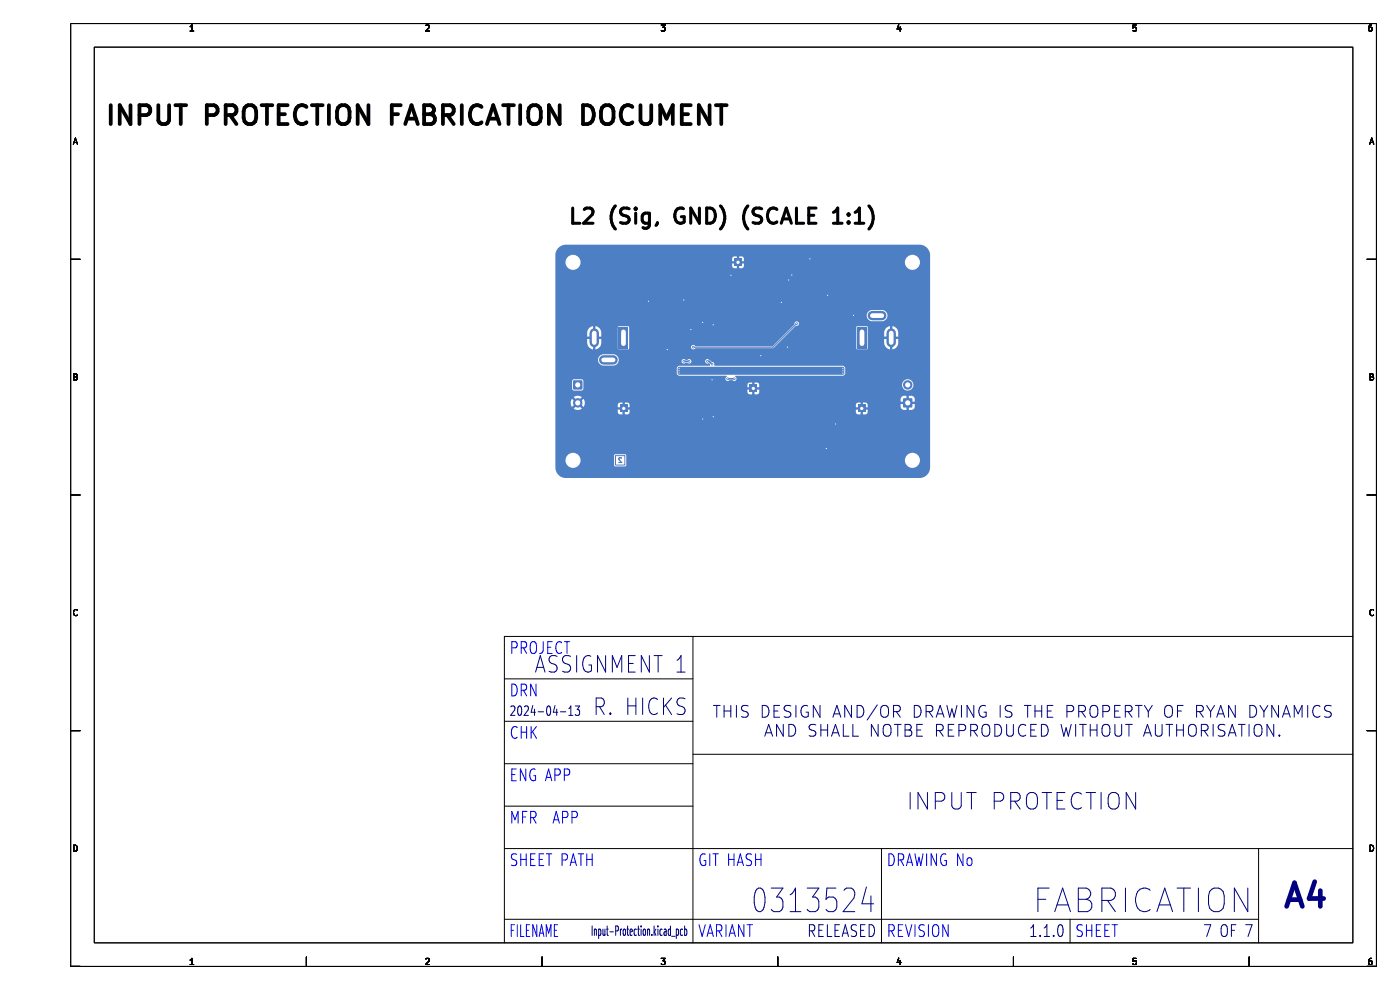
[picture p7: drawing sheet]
<svg xmlns="http://www.w3.org/2000/svg" width="297mm" height="210mm" viewBox="0 0 297 210" stroke-linecap="round" stroke-linejoin="round" font-family="sans-serif">
<path d="M131.9 97.2l-.4-.1-.2 .3 .6 .7h-.6" fill="none" stroke="#4d7fc4" stroke-width=".25"/>
<path d="M130.6 96.7h2v1.9h-2z" fill="none" stroke="#4d7fc4" stroke-width=".21"/>
<g fill="#4d7fc4">
<path d="M131.6 85.9h1.5v1.5h-1.5z" fill-rule="evenodd"/>
<path d="M131.3 69.4h2v4.5h-2z" fill-rule="evenodd"/>
</g>
<path d="M126.1 70.7v2M128.1 76.4h2" fill="none" stroke="#4d7fc4" stroke-width="2"/>
<circle cx="121.6" cy="55.7" r="2.85" fill="#4d7fc4"/>
<g fill="#4d7fc4">
<path d="M182.1 85.9h1.5v1.5h-1.5z" fill-rule="evenodd"/>
<path d="M181.9 69.4h2v4.5h-2z" fill-rule="evenodd"/>
</g>
<path d="M185.1 67h2M189.1 70.7v2" fill="none" stroke="#4d7fc4" stroke-width="2"/>
<g fill="#4d7fc4">
<path d="M121.6 80.7h1.9v1.9h-1.9z" fill-rule="evenodd"/>
<path d="M191.6 84.5h1.9v1.9h-1.9z" fill-rule="evenodd"/>
<path d="M159.1 81.7h1.5v1.4h-1.5z" fill-rule="evenodd"/>
<path d="M155.8 54.9h1.5v1.5h-1.5z" fill-rule="evenodd"/>
</g>
<g fill="#4d7fc4">
<circle cx="122.6" cy="85.5" r="1"/>
<circle cx="121.6" cy="97.7" r="2.85"/>
<circle cx="192.6" cy="81.7" r="1"/>
<circle cx="193.6" cy="55.7" r="2.85"/>
<circle cx="193.6" cy="97.7" r="2.85"/>
<circle cx="144.1" cy="78.6" r=".28"/>
<circle cx="178.8" cy="78.6" r=".28"/>
<circle cx="178.8" cy="79.1" r=".28"/>
<circle cx="144.1" cy="79.1" r=".28"/>
<circle cx="144.1" cy="78.1" r=".28"/>
<circle cx="178.8" cy="78.1" r=".28"/>
<circle cx="146.2" cy="76.6" r=".28"/>
<circle cx="154.4" cy="80.3" r=".28"/>
<circle cx="155.8" cy="80.3" r=".28"/>
<circle cx="150.1" cy="76.6" r=".28"/>
<circle cx="145.1" cy="76.6" r=".27"/>
<circle cx="151.1" cy="77.3" r=".28"/>
<circle cx="167.1" cy="73.6" r=".28"/>
<circle cx="181.1" cy="66.9" r=".27"/>
<circle cx="137.6" cy="63.9" r=".27"/>
<circle cx="161.4" cy="75.4" r=".28"/>
<circle cx="168" cy="58.3" r=".28"/>
<circle cx="175.6" cy="62.7" r=".27"/>
<circle cx="149.1" cy="88.9" r=".28"/>
<circle cx="177.3" cy="90" r=".28"/>
<circle cx="151.1" cy="80.5" r=".27"/>
<circle cx="171.8" cy="54.9" r=".27"/>
<circle cx="141.6" cy="74.2" r=".27"/>
<circle cx="167.3" cy="59.4" r=".27"/>
<circle cx="175.3" cy="95.2" r=".28"/>
<circle cx="165.8" cy="64.1" r=".28"/>
<circle cx="151.3" cy="68.9" r=".28"/>
<circle cx="151.3" cy="88.4" r=".28"/>
<circle cx="145.1" cy="63.6" r=".27"/>
<circle cx="149.1" cy="68.4" r=".28"/>
<circle cx="146.6" cy="69.9" r=".28"/>
<circle cx="155.1" cy="58.4" r=".28"/>
<circle cx="147.1" cy="73.6" r=".28"/>
<circle cx="169" cy="68.7" r=".28"/>
</g>
<path d="M145.1 76.7h1.1M150.1 76.7h.4l.6 .6M154.4 80.4h1.4" fill="none" stroke="#4d7fc4" stroke-width=".35"/>
<path d="M169 68.6l-5 5.1h-16.9" fill="none" stroke="#4d7fc4" stroke-width=".21"/>
<g fill="#4d7fc4">
<path d="M118.4 52.7l.6-.5 1.1-.3h75a2.25 2.25 0 0 1 2.2 2.3v45a2.25 2.25 0 0 1-2.2 2.2h-75a2.25 2.25 0 0 1-2.3-2.2v-2.6h12.5v2.1l.1 .2h2.2l.3-.2v-2.1l-.3-.3h-2.1l-.2 .3h-12.5v-9.2h13.3l.1 .4 .3 .1h1.7l.4-.5h48l.4 .5h1.6l.3-.1 .2-.4v-.5h-1v1h-.5v-1h-1v.5h-48v-.5h-1v1h-.5v-1h-1v.5h-13.3v-2.1h3.3l.2 1 .7-.7 .4 .4-.7 .7a1.48 1.48 0 0 0 1.7 0v-.1h8.6a.35 .35 0 0 0 .3 .4 .35 .35 0 0 0 .4-.4l49.8 .1a.35 .35 0 0 0 .5 .3 .35 .35 0 0 0 .1-.6h1l-.2-.9-.8-.1v1l-.4-.1-.2 .3h-49.8l-.1-.2h1v-.5h48v.5h1v-1l-.8 .1-.2 .4h-48l-.3-.4-.7-.1v1l-.4-.1-.2 .3h-8.6l-.7-.6 .4-.4 .7 .7 .2-.4h7.1v.5h1v-1l-.8 .1-.2 .4h-7.1l.1-.6-.3-.6h67.3v.5h1v.5h-1v.7l.2 .4 1 .2v-1h.5v1h.6l.6-.5 .1-.8h-1v-.5h1v-.6l-.5-.6h-.8v1h-.5v-1h-.5l-.5 .1-.2 .6-67.3-.1-.7 .7-.4-.4 .7-.7a1.48 1.48 0 0 0-1.7 0l.7 .7-.4 .4-.7-.7-.2 .7h-3.3v-2.1h40.8l.4 .4h1.6l.4-.2 .1-.7h-1v.9h-.5v-.9h-1v.5h-40.8v-2.4h3.6v1.7l.4 .4 1.6-.1 .3-.2 .1-.2h35.7a.35 .35 0 0 0 .4 .3 .35 .35 0 0 0 .2-.5h1v-.6h30.3v.1a1.2 1.2 0 0 0 1.8 1 1.2 1.2 0 0 0 0-2.1 1.2 1.2 0 0 0-1.8 1h-30.3l-.3-.4-.7-.1v1.1l-.4-.1-.2 .3h-35.7v-.8h34.8v.6h1v-1.1l-.8 .1-.2 .4h-34.8v-.8l-.4-.3h-1.7l-.3 .3h-3.6v-2.7h25.8v1.1l.4 .5h10.1l.1 .1a.52 .52 0 0 0-.2 .8 .52 .52 0 0 0 .8 0h.6a.51 .51 0 0 0 .8 0 .51 .51 0 0 0-.3-.8l.2-.1h22.7l.5-.4v-1.2l-.5-.5h-27.2l-.1-.3a.56 .56 0 0 0-.6-.6l-.4-.3a.52 .52 0 0 0-.7-.1 .52 .52 0 0 0-.1 .7 .52 .52 0 0 0 .8 0l.1 .4-.1 .2h-6.5l-.4 .5h-25.8v-1.8h9.1a1.21 1.21 0 0 0 1.1 1.3l2.3-.1a1.2 1.2 0 0 0 .9-.9h13.4v.1a.53 .53 0 0 0 .9 .2h.3a.48 .48 0 0 0 .7 0 .48 .48 0 0 0-.1-.7 .48 .48 0 0 0-.7 .2l-.5-.2a.47 .47 0 0 0-.6 .4h-13.4a1.2 1.2 0 0 0-1-1.5l-2.6 .1-.6 .5-.1 .6h-9.1v-5.8h6.8v.9h1v.5h-1v.9a1.5 1.5 0 0 0 1.2 1.3v-1h.5l.1 1a1.51 1.51 0 0 0 1.2-1.3v-.9h-1v-.5h1l-.1-1.3-.6-.7h4.2v4.5l.1 .2h2.1l.2-.5h13.1a.52 .52 0 0 0 .4 .5 .52 .52 0 0 0 .6-.2h16.5l4.5-4.5h13.1v4.5l.1 .2h2.1l.2-.1v-3.5h3.5v.9h1v.5h-1v.9a1.49 1.49 0 0 0 1.2 1.3v-1h.5l.1 1a1.51 1.51 0 0 0 1.2-1.3v-.9h-1v-.5h1l-.1-1.1a1.49 1.49 0 0 0-1.2-1.1v1h-.5l-.1-1a1.5 1.5 0 0 0-1.1 1.3h-3.5v-1.1l-.2-.2h-2.1l-.1 .2h-13.1l.3-.3a.49 .49 0 0 0 .5-.5 .49 .49 0 0 0-.6-.4 .49 .49 0 0 0-.3 .7l-4.6 4.5h-16.3l-.4-.2a.47 .47 0 0 0-.6 .4h-13.1v-4.2l-.2-.2h-2.1l-.1 .2h-4.2l-.6-.2v1h-.5l-.1-1a1.5 1.5 0 0 0-1.1 1.3h-6.8v-3.6h66.1v.1a1.21 1.21 0 0 0 1.1 1.2l2.3-.1a1.2 1.2 0 0 0 1-1.2 1.2 1.2 0 0 0-1.1-1.2l-2.6 .1-.6 .5-.1 .6h-66.1v-10.5h37.5l.2 .4 .3 .1h1.6l.4-.5v-.5h-1v1h-.5v-1h-1v.5h-37.5v-.8h38.4a.35 .35 0 0 0 .5 .4 .35 .35 0 0 0 .1-.6h1l-.1-.9-.9-.1v1a.35 .35 0 0 0-.6 .2h-38.4v-.7h37.5v.5h1v-1l-.7 .1-.3 .4h-37.5l.1-1.3z" fill-rule="evenodd"/>
<path d="M144 77.8h34.8l.3 .3v1.1l-.3 .3h-34.7l-.3-.3v-1.1z" fill-rule="evenodd"/>
</g>
<g fill="#fff">
<circle cx="144.1" cy="78.7" r=".13"/>
<circle cx="178.8" cy="78.7" r=".13"/>
<circle cx="178.8" cy="79.1" r=".12"/>
<circle cx="144.1" cy="79.1" r=".12"/>
<circle cx="144.1" cy="78.2" r=".13"/>
<circle cx="178.8" cy="78.2" r=".13"/>
<circle cx="146.2" cy="76.6" r=".13"/>
<circle cx="154.4" cy="80.3" r=".12"/>
<circle cx="155.8" cy="80.3" r=".12"/>
<circle cx="150.1" cy="76.6" r=".13"/>
<circle cx="145.1" cy="76.7" r=".12"/>
<circle cx="151.1" cy="77.3" r=".12"/>
<circle cx="167.1" cy="73.6" r=".12"/>
<circle cx="181.1" cy="66.9" r=".12"/>
<circle cx="137.6" cy="63.9" r=".13"/>
<circle cx="161.4" cy="75.4" r=".12"/>
<circle cx="168" cy="58.4" r=".13"/>
<circle cx="175.6" cy="62.6" r=".13"/>
<circle cx="149.1" cy="88.9" r=".12"/>
<circle cx="177.3" cy="90" r=".13"/>
<circle cx="151.1" cy="80.6" r=".12"/>
<circle cx="171.8" cy="54.9" r=".12"/>
<circle cx="141.6" cy="74.1" r=".13"/>
<circle cx="167.3" cy="59.4" r=".12"/>
<circle cx="175.3" cy="95.1" r=".13"/>
<circle cx="165.8" cy="64.1" r=".12"/>
<circle cx="151.3" cy="68.9" r=".12"/>
<circle cx="151.3" cy="88.4" r=".13"/>
<circle cx="145.1" cy="63.7" r=".12"/>
<circle cx="149.1" cy="68.4" r=".12"/>
<circle cx="146.6" cy="69.9" r=".13"/>
<circle cx="155.1" cy="58.4" r=".13"/>
<circle cx="147.1" cy="73.6" r=".13"/>
<circle cx="169" cy="68.6" r=".13"/>
<circle cx="132.3" cy="86.6" r=".35"/>
</g>
<path d="M126.1 70.7v2M128.1 76.4h2M132.3 70.4v2.5" fill="none" stroke="#fff" stroke-width="1"/>
<g fill="#fff">
<circle cx="121.6" cy="55.6" r="1.6"/>
<circle cx="182.8" cy="86.6" r=".35"/>
</g>
<path d="M182.9 70.4v2.5M185.1 67h2M189.1 70.7v2" fill="none" stroke="#fff" stroke-width="1"/>
<g fill="#fff">
<circle cx="122.6" cy="81.7" r=".55"/>
<circle cx="122.6" cy="85.5" r=".55"/>
<circle cx="121.6" cy="97.7" r="1.6"/>
<circle cx="192.6" cy="85.5" r=".55"/>
<circle cx="192.6" cy="81.7" r=".55"/>
<circle cx="193.6" cy="55.6" r="1.6"/>
<circle cx="193.6" cy="97.7" r="1.6"/>
<circle cx="159.8" cy="82.4" r=".35"/>
<circle cx="156.6" cy="55.6" r=".35"/>
</g>
<g fill="none" stroke="#000" stroke-width=".8">
<path d="M23.5 22.3v4M27.7 22.3v4l-2.3-4v4M29.6 24.4h1.5a1.09 1.09 0 0 0 .8-1 1.09 1.09 0 0 0-.8-1.1h-1.5v4M33.6 22.3v3.3l.2 .3 .5 .4h.8l.6-.4 .2-.3v-3.3M37.2 22.3h2.3M38.3 22.3v4M43.9 24.4h1.5a1.09 1.09 0 0 0 .8-1 1.09 1.09 0 0 0-.8-1.1h-1.5v4M47.9 24.4h1.5a1.09 1.09 0 0 0 .8-1 1.09 1.09 0 0 0-.8-1.1h-1.5v4M48.8 24.4l1.4 1.9M51.9 22.9a1.34 1.34 0 0 1 1.5-.6 1.34 1.34 0 0 1 .9 1.3v1.4a1.33 1.33 0 0 1-1.3 1.4 1.33 1.33 0 0 1-1.3-1.4v-1.4zM55.5 22.3h2.3M56.6 22.3v4"/>
<path d="M59.1 24.2h1.3M61 22.3h-1.9v4h1.9M65 22.7a1.49 1.49 0 0 0-1.7-.2 1.49 1.49 0 0 0-.8 1.5 1.69 1.69 0 0 0 .5 1.8 1.69 1.69 0 0 0 1.8 .3l.2-.2M66.2 22.3h2.2M67.3 22.3v4M69.8 22.3v4M72.1 22.5a1.33 1.33 0 0 1 1.4-.1 1.33 1.33 0 0 1 .7 1.2v1.4a1.34 1.34 0 0 1-1.4 1.4 1.34 1.34 0 0 1-1.3-1.4v-1.4l.2-.7zM78.2 22.3v4l-2.3-4v4M83.1 24.2h1.3M85 22.3h-1.9v4M86 26.3l1.3-4 1.3 4M86.3 25.2h2"/>
<path d="M90 22.3h1.3a.97 .97 0 0 1 .8 1 .97 .97 0 0 1-.8 .9 1.06 1.06 0 0 1 1 1 1.06 1.06 0 0 1-.8 1.1h-1.5zM90 24.2h1.3M94 24.4h1.5a1.09 1.09 0 0 0 .8-1 1.09 1.09 0 0 0-.8-1.1h-1.5v4M94.9 24.4l1.4 1.9M98 22.3v4M102.2 22.7a1.49 1.49 0 0 0-1.8-.2 1.49 1.49 0 0 0-.7 1.5 1.7 1.7 0 0 0 .4 1.8 1.7 1.7 0 0 0 1.9 .3l.2-.2M103.3 26.3l1.3-4 1.4 4M103.7 25.2h1.9M106.7 22.3h2.3M107.9 22.3v4M110.3 22.3v4M112.3 22.9a1.34 1.34 0 0 1 1.5-.6 1.34 1.34 0 0 1 .9 1.3v1.4a1.33 1.33 0 0 1-1.3 1.4 1.33 1.33 0 0 1-1.3-1.4v-1.4z"/>
<path d="M118.7 22.3v4l-2.3-4v4M123.7 22.3h.9a2.18 2.18 0 0 1 1 3.4l-.4 .4-.6 .2h-.9zM127.7 22.9a1.34 1.34 0 0 1 1.5-.6 1.34 1.34 0 0 1 1 1.3v1.4a1.33 1.33 0 0 1-1.4 1.4 1.33 1.33 0 0 1-1.3-1.4v-1.4zM134.2 22.7a1.49 1.49 0 0 0-1.8-.2 1.49 1.49 0 0 0-.7 1.5 1.69 1.69 0 0 0 .4 1.8 1.69 1.69 0 0 0 1.9 .3l.2-.2M135.9 22.3v3.3l.4 .5 .3 .2h.8l.4-.2 .4-.5v-3.3M140.1 26.3v-4l1.3 2.9 1.3-2.9v4M144.6 24.2h1.4M146.5 22.3h-1.9v4h1.9M150.5 22.3v4l-2.2-4v4M151.9 22.3h2.3M153 22.3v4"/>
</g>
<g fill="none" stroke="#000" stroke-width=".65">
<path d="M121.5 44.1v3.3h1.5M124 44.4l.4-.3h.8a.88 .88 0 0 1 .4 1.4l-1.8 1.9h2M130.6 43.7a3.7 3.7 0 0 0 0 4.9M133.5 44.3l-1.3-.2a.78 .78 0 0 0-.6 .8 .78 .78 0 0 0 .6 .8 1.18 1.18 0 0 1 1.3 .7 .82 .82 0 0 1-.6 1l-1.3-.2M134.9 44.1v.3M134.9 45.2v2.2M134.9 44.1l-.2 .2 .2 .1M134.9 44.1l.1 .2-.1 .1M137.8 45.4l-.9-.2-.4 .2-.3 .4v.9l.3 .5 .4 .2 .9-.2M137.8 45.2v2.6a.88 .88 0 0 1-1.4 .5M139.5 47.2l-.3 .6M145 44.3a1.24 1.24 0 0 0-1.3 0 1.24 1.24 0 0 0-.5 1.2 1.37 1.37 0 0 0 .3 1.5 1.37 1.37 0 0 0 1.5 .2l.2-.1v-1.1h-.7"/>
<path d="M148.4 44.1v3.3l-1.9-3.3v3.3M149.9 44.1h.8a1.74 1.74 0 0 1 1.1 1.6 1.74 1.74 0 0 1-1.1 1.7h-.8zM152.8 43.7a3.7 3.7 0 0 1 0 4.9M158.7 43.7a3.7 3.7 0 0 0 0 4.9M161.6 44.3l-1.2-.2a.78 .78 0 0 0-.7 .8 .78 .78 0 0 0 .7 .8 1.18 1.18 0 0 1 1.2 .7 .82 .82 0 0 1-.6 1l-1.3-.2M164.8 44.4a1.2 1.2 0 0 0-1.4-.1 1.2 1.2 0 0 0-.6 1.2 1.37 1.37 0 0 0 .4 1.5 1.37 1.37 0 0 0 1.5 .2l.1-.1M165.7 47.4l1.1-3.3 1.1 3.3M166 46.4h1.6M169 44.1v3.3h1.5M171.6 45.7h1M173.1 44.1h-1.5v3.3h1.5M176.8 47.4h1.8"/>
<path d="M176.8 45.1l.3-.2 .6-.8v3.3M180 47.1l.2 .1-.2 .2M180 47.1l-.1 .1 .1 .2M180 45.4v.3M180 47.1v.3M180 45.4l.2 .1-.2 .2M180 45.4l-.1 .1 .1 .2M181.4 47.4h1.8M181.4 45.1l.6-.5 .3-.5v3.3M184.3 43.7a3.7 3.7 0 0 1 0 4.9"/>
</g>
<g fill="none" stroke="#000" stroke-width=".21">
<path d="M15 5h277v200h-277zM20 10h267v190h-267zM40.3 6.6h.8M40.3 5.7l.4-.4v1.3M90.3 5.4l.5-.1 .3 .4-.8 .9h.8M140.3 5.3h.8l-.4 .5 .3 .1v.6l-.2 .1-.5-.1M190.7 5.2l-.4 1h.9M191 5.7v.9M241 5.3h-.6l-.1 .6h.7v.6l-.2 .1-.5-.1M291 5.3l-.4 .1-.2 .2-.1 .7 .3 .3 .4-.1v-.6l-.4-.1-.3 .2M15.6 30.6l.4-1.3 .4 1.3M15.7 30.2h.6"/>
<path d="M290.6 30.6l.4-1.3 .4 1.3M290.7 30.2h.6M15 55h2M290 55h2M15.7 79.3h.4l.2 .2-.2 .4 .2 .1 .1 .3-.2 .3h-.5zM15.7 79.9h.4M290.7 79.3h.4l.2 .2-.2 .4 .2 .1 .1 .3-.2 .3h-.5zM290.7 79.9h.4M15 105h2M290 105h2M16.4 129.4a.58 .58 0 0 0-.8 .5 .58 .58 0 0 0 .8 .6M147 135v65"/>
<path d="M287 135h-180v65M291.4 129.4a.58 .58 0 0 0-.8 .5 .58 .58 0 0 0 .8 .6M15 155h2M107 153h40M107 144h40M290 155h2M15.7 179.3a.66 .66 0 0 1 .7 .6 .66 .66 0 0 1-.7 .7zM107 162h40M107 171h40M147 160h140M290.7 179.3a.66 .66 0 0 1 .7 .6 .66 .66 0 0 1-.7 .7zM107 180h180"/>
<path d="M107 195h160M187 180v20M227 195v5M267 180v20M15 205h2M40.3 203.7l.4-.4v1.3M40.3 204.6h.8M65 203v2M90.3 203.4l.5-.1 .3 .4-.8 .9h.8M115 203v2M140.3 203.3h.8l-.4 .5 .3 .1v.6l-.2 .1-.5-.1M165 203v2"/>
<path d="M190.7 203.2l-.4 1h.9M191 203.7v.9M215 203v2M241 203.3h-.6l-.1 .6h.7v.6l-.2 .1-.5-.1M265 203v2M290 205h2M291 203.3l-.4 .1-.2 .2-.1 .8 .3 .2 .4-.1v-.6l-.4-.1-.3 .2"/>
</g>
<g fill="none" stroke="#00007f" stroke-width=".21">
<path d="M118.2 139.2l-1.2-.1a.89 .89 0 0 0-.5 .8 .89 .89 0 0 0 .5 .8 1.07 1.07 0 0 1 1.2 1.2l-.2 .3-.4 .4-1.1-.2M121 139.2l-1.1-.1a.89 .89 0 0 0-.6 .8 .89 .89 0 0 0 .6 .8 1.07 1.07 0 0 1 1.1 1.2l-.1 .3-.4 .4-1.2-.2M122.3 139.1v3.5M125.3 139.2a1.01 1.01 0 0 0-1.5 .7 1.95 1.95 0 0 0 .8 2.7l.9-.4v-1.1h-.6M128.5 139.1v3.5l-1.7-3.5v3.5M134.8 139.1h-1.5v3.5h1.5M137.8 139.1v3.5l-1.8-3.5v3.5M138.8 139.1h1.7M139.6 139.1v3.5M108.4 149.9l.2-.1h.4l.2 .1v.4l-.9 1.5h.9M110 149.8h.3a1.52 1.52 0 0 1 0 2h-.1a1.64 1.64 0 0 1-.2-2zM111.2 149.9l.3-.1h.3l.3 .5-.9 1.5h.9"/>
<path d="M113 149.7l-.3 1.4h.9M113.4 150.4v1.4M113.6 142.6l1-3.5 1 3.5M113.9 141.6h1.4M114.2 151h1.1M116.2 149.8h.3a1.52 1.52 0 0 1 0 2h-.2a1.64 1.64 0 0 1-.1-2zM117.7 149.7l-.3 1.4h.9M118.1 150.4v1.4M118.9 151h1.1M120.7 151.8h.8M120.7 150.3l.4-.5v2M122 149.8h1l-.5 .7 .4 .2v.9l-.2 .2h-.5l-.2-.2"/>
<path d="M126.5 149.9h1.1a1 1 0 0 0 .6-.9 1 1 0 0 0-.6-.9h-1.1v3.5M127.2 149.9l1 1.7M129.5 151.2l.1 .2-.1 .2M129.5 151.2l-.2 .2 .2 .2M129.5 151.2v.4M129.9 142.6v-3.5l1 2.5 1-2.5v3.5M133.2 148.1v3.5M133.2 149.7h1.7M133.3 140.7h1M134.9 148.1v3.5M136.3 148.1v3.5M139.5 148.4a.98 .98 0 0 0-1-.3 .98 .98 0 0 0-.7 .8 1.95 1.95 0 0 0 .8 2.7l.9-.4"/>
<path d="M140.8 148.1v3.5M141.2 149.6l1.3 2M142.5 148.1l-1.7 2M143.6 142.6h1.7M143.6 140.1l.6-.5 .3-.5v3.5M145.3 148.2l-1.1-.1a.88 .88 0 0 0-.6 .8 .88 .88 0 0 0 .6 .8 1.07 1.07 0 0 1 1.1 1.2l-.3 .5-.2 .2-1.2-.2M151.3 149.6h1.5M152.1 149.6v2.5M153.6 149.6v2.5M153.6 150.8h1.4M155 149.6v2.5M156.2 149.6v2.5"/>
<path d="M158.7 149.8l-.9-.2a.61 .61 0 0 0-.5 .6 .61 .61 0 0 0 .5 .6 .91 .91 0 0 1 .9 .6 .64 .64 0 0 1-.4 .7l-1-.1M161.7 149.6a1.32 1.32 0 0 1 1.4 .9 1.32 1.32 0 0 1-.4 1.5l-1 .1zM162.2 156.2l.9-2.5 .8 2.5M162.5 155.5h1.2M164.2 150.8h.8M165.4 149.6h-1.2v2.5h1.2M166.2 153.7v2.5l-1.5-2.5v2.5M167.4 153.7a1.32 1.32 0 0 1 1.4 .8 1.32 1.32 0 0 1-.5 1.5l-.9 .2zM167.8 149.8l-1-.2a.61 .61 0 0 0-.5 .6 .61 .61 0 0 0 .5 .6 .92 .92 0 0 1 1 .6 .64 .64 0 0 1-.5 .7l-1-.1M168.8 149.6v2.5M171.3 149.8a1.03 1.03 0 0 0-1.1 .1 1.03 1.03 0 0 0-.3 1.2 .94 .94 0 0 0 .5 .9 .94 .94 0 0 0 1.1-.1v-.8h-.5M173.1 153.8l-1-.1a.61 .61 0 0 0-.5 .6 .61 .61 0 0 0 .5 .6 .92 .92 0 0 1 1 .6 .64 .64 0 0 1-.5 .7l-1-.2"/>
<path d="M174 149.6v2.5l-1.5-2.5v2.5M174.1 153.7v2.5M174.1 154.9h1.5M175.6 153.7v2.5M176.4 156.2l.8-2.5 .9 2.5M176.6 155.5h1.2M176.7 152.1l.8-2.5 .9 2.5M176.9 151.4h1.2M178.9 153.7v2.5h1.2M180.6 149.6v2.5l-1.4-2.5v2.5M180.9 153.7v2.5h1.2M181.8 149.6a1.32 1.32 0 0 1 1.4 .9 1.32 1.32 0 0 1-.4 1.5l-1 .1z"/>
<path d="M186.1 149.5l-2.1 3.2M186.3 153.7v2.5l-1.4-2.5v2.5M187.2 149.8a.83 .83 0 0 1 .9-.1 .83 .83 0 0 1 .4 .8v.8a.83 .83 0 0 1-.8 .9 .83 .83 0 0 1-.9-.9v-.8zM187.5 154a.84 .84 0 0 1 .9-.3 .84 .84 0 0 1 .6 .8v.8a.83 .83 0 0 1-.8 .9 .83 .83 0 0 1-.8-.9zM189.6 151h.9a.68 .68 0 0 0 .5-.7 .68 .68 0 0 0-.5-.7h-.9v2.5M189.7 153.7h1.5M190.2 151l.8 1.1M190.5 153.7v2.5M192 153.7h.8a.61 .61 0 0 1 .5 .6 .61 .61 0 0 1-.5 .6 .67 .67 0 0 1 .7 .6 .67 .67 0 0 1-.5 .7h-1zM192 154.9h.8M194 149.6a1.32 1.32 0 0 1 1.4 .9 1.32 1.32 0 0 1-.5 1.5l-.9 .1zM194.5 154.9h.8"/>
<path d="M195.7 153.7h-1.2v2.5h1.2M196.5 151h.9a.68 .68 0 0 0 .5-.7 .68 .68 0 0 0-.5-.7h-.9v2.5M197.1 151l.8 1.1M198.6 152.1l.8-2.5 .9 2.5M198.7 155h.9a.68 .68 0 0 0 .5-.7 .68 .68 0 0 0-.5-.6h-.9v2.5M198.8 151.4h1.2M199.3 155l.8 1.2M200.9 149.6l.6 2.5 .4-1.7 .5 1.7 .6-2.5M201.2 154.9h.8M202.4 153.7h-1.2v2.5h1.2M203.4 155h1a.68 .68 0 0 0 .5-.7 .68 .68 0 0 0-.5-.6h-1v2.5M204 149.6v2.5"/>
<path d="M205.9 155h1a.68 .68 0 0 0 .5-.7 .68 .68 0 0 0-.5-.6h-1v2.5M206.5 155l.9 1.2M206.6 149.6v2.5l-1.4-2.5v2.5M208.4 154a.84 .84 0 0 1 1-.3 .84 .84 0 0 1 .6 .8v.8a.83 .83 0 0 1-.9 .9 .83 .83 0 0 1-.8-.9zM209.1 149.8a1.03 1.03 0 0 0-1.2 .1 1.03 1.03 0 0 0-.2 1.2 .94 .94 0 0 0 .4 .9 .94 .94 0 0 0 1.1-.1v-.8h-.5M211 153.7a1.32 1.32 0 0 1 1.5 .8 1.32 1.32 0 0 1-.5 1.5l-1 .2zM212.2 149.6v2.5M213.6 153.7v2l.4 .5h.5l.5-.5v-2M214.7 149.8l-1-.2a.61 .61 0 0 0-.5 .6 .61 .61 0 0 0 .5 .6 .92 .92 0 0 1 1 .6 .64 .64 0 0 1-.5 .7l-.9-.1M217.3 149.6h1.4M217.6 153.9a1 1 0 0 0-1.2 0 1 1 0 0 0-.3 1.2 .94 .94 0 0 0 .4 1 .94 .94 0 0 0 1.1-.2M218 149.6v2.5"/>
<path d="M218.7 154.9h.8M219.6 150.8h1.4M219.6 149.6v2.5M219.9 153.7h-1.2v2.5h1.2M220.9 153.7a1.32 1.32 0 0 1 1.5 .8 1.32 1.32 0 0 1-.5 1.5l-1 .2zM221 149.6v2.5M222.2 150.8h.8M223.4 149.6h-1.2v2.5h1.2M225.1 153.7l.6 2.5 .5-1.8 .4 1.8 .6-2.5M226.3 151h1a.68 .68 0 0 0 .5-.7 .68 .68 0 0 0-.5-.7h-1v2.5M228.2 153.7v2.5M228.8 151h1a.68 .68 0 0 0 .5-.7 .68 .68 0 0 0-.5-.7h-1v2.5"/>
<path d="M229 153.7h1.5M229.4 151l.9 1.1M229.7 153.7v2.5M231.3 154.9h1.4M231.3 153.7v2.5M231.6 149.8a.83 .83 0 0 1 .9-.1 .83 .83 0 0 1 .4 .8v.8a.83 .83 0 0 1-.8 .9 .83 .83 0 0 1-.9-.9v-.8zM232.7 153.7v2.5M233.9 154a.84 .84 0 0 1 1-.3 .84 .84 0 0 1 .6 .8v.8a.83 .83 0 0 1-.9 .9 .83 .83 0 0 1-.8-.9zM234 151h.9a.68 .68 0 0 0 .5-.7 .68 .68 0 0 0-.5-.7h-.9v2.5M236.5 150.8h.8M236.5 153.7v2l.5 .5 .7-.2 .3-.3v-2M237.7 149.6h-1.2v2.5h1.2"/>
<path d="M238.7 151h1a.68 .68 0 0 0 .5-.7 .68 .68 0 0 0-.5-.7h-1v2.5M238.8 153.7h1.4M239.3 151l.9 1.1M239.5 153.7v2.5M240.9 149.6h1.4M241.6 149.6v2.5M242.6 156.2l.8-2.5 .9 2.5M242.8 149.6l.8 1.4M242.8 155.5h1.2M243.6 151v1.1M244.4 149.6l-.8 1.4M245.1 153.7v2l.5 .5 .7-.2 .2-.3v-2"/>
<path d="M247.4 153.7h1.4M247.4 149.8a.83 .83 0 0 1 .9-.1 .83 .83 0 0 1 .4 .8v.8a.83 .83 0 0 1-.8 .9 .83 .83 0 0 1-.8-.9v-.8zM248.1 153.7v2.5M249.6 154.9h1.4M249.6 153.7v2.5M249.8 150.8h.8M251 149.6h-1.2v2.5M251 153.7v2.5M252.2 154a.84 .84 0 0 1 1-.3 .84 .84 0 0 1 .6 .8v.8a.83 .83 0 0 1-.8 .9 .83 .83 0 0 1-.9-.9zM253.8 151h1a.68 .68 0 0 0 .5-.7 .68 .68 0 0 0-.5-.7h-1v2.5M254.4 151l.9 1.1M254.9 155h.9a.68 .68 0 0 0 .5-.7 .68 .68 0 0 0-.5-.6h-.9v2.5"/>
<path d="M255.5 155l.8 1.2M256 149.6l.8 1.4M256.8 151v1.1M257.4 153.7v2.5M257.7 149.6l-.9 1.4M258.1 152.1l.9-2.5 .8 2.5M258.4 151.4h1.2M259.9 153.8l-1-.1a.61 .61 0 0 0-.5 .6 .61 .61 0 0 0 .5 .6 .92 .92 0 0 1 1 .6 .63 .63 0 0 1-.5 .7l-1-.2M260.6 156.2l.8-2.5 .8 2.5M260.8 155.5h1.2M262.1 149.6v2.5l-1.5-2.5v2.5M262.7 153.7h1.4"/>
<path d="M263.4 153.7v2.5M265 153.7v2.5M265.2 149.6a1.32 1.32 0 0 1 1.4 .9 1.32 1.32 0 0 1-.5 1.5l-.9 .1zM266.2 154a.84 .84 0 0 1 .9-.3 .84 .84 0 0 1 .6 .8v.8a.83 .83 0 0 1-.8 .9 .83 .83 0 0 1-.9-.9zM267.3 149.6l.8 1.4M268.1 151v1.1M269 149.6l-.9 1.4M270.2 153.7v2.5l-1.4-2.5v2.5M271.2 149.6v2.5l-1.4-2.5v2.5M271.4 155.9l.1 .1-.1 .2M271.4 155.9l-.1 .1 .1 .2M271.4 155.9v.3"/>
<path d="M272.1 152.1l.8-2.5 .8 2.5M272.3 151.4h1.2M274.6 152.1v-2.5l.8 1.8 .8-1.8v2.5M277.4 149.6v2.5M280 149.9a1 1 0 0 0-1.2 0 1 1 0 0 0-.3 1.2 .94 .94 0 0 0 .5 .9 .94 .94 0 0 0 1-.1M282.4 149.8l-.9-.2a.61 .61 0 0 0-.5 .6 .61 .61 0 0 0 .5 .6 .92 .92 0 0 1 .9 .6 .64 .64 0 0 1-.5 .7l-.9-.1M193.1 168.1v3.5M196.8 168.1v3.5l-2-3.5v3.5M198.4 170h1.4a.95 .95 0 0 0 .7-1 .95 .95 0 0 0-.7-.9h-1.4v3.5M201.9 168.1v2.9l.4 .5 .3 .1h.7l.3-.1 .3-.5v-2.9M205.1 168.1h2M206.1 168.1v3.5"/>
<path d="M210.9 170h1.4a.95 .95 0 0 0 .7-1 .95 .95 0 0 0-.7-.9h-1.4v3.5M214.4 170h1.4a.95 .95 0 0 0 .7-1 .95 .95 0 0 0-.7-.9h-1.4v3.5M215.3 170l1.1 1.6M218.3 168.3a1.16 1.16 0 0 1 1.2-.1 1.16 1.16 0 0 1 .6 1.1v1.2a1.17 1.17 0 0 1-1.2 1.2 1.17 1.17 0 0 1-1.1-1.2v-1.2l.1-.7zM221.1 168.1h2M222.1 168.1v3.5M224.3 169.8h1.1M225.9 168.1h-1.6v3.5h1.6M229.4 168.5a1.3 1.3 0 0 0-1.5-.2 1.3 1.3 0 0 0-.6 1.3 1.48 1.48 0 0 0 .4 1.6 1.48 1.48 0 0 0 1.6 .3l.1-.2M230.4 168.1h2M231.4 168.1v3.5M233.6 168.1v3.5"/>
<path d="M235.3 168.6a1.17 1.17 0 0 1 1.3-.5 1.17 1.17 0 0 1 .8 1.2v1.2a1.17 1.17 0 0 1-1.1 1.2 1.17 1.17 0 0 1-1.2-1.2zM240.9 168.1v3.5l-2-3.5v3.5M125.6 196.4v2M126.1 197.1v1.3M126.1 197.3l.1-.2 .3 .1v1.2M127 197.2l.3-.1 .2 .4-.1 .8h-.4M127 197.1v2M127.9 197.1l.1 1.2 .2 .1 .1-.2M128.3 197.1v1.3M128.7 197.1h.3M128.8 196.4v1.7l.2 .3M129.4 197.7h.7"/>
<path d="M130.6 197.5a.59 .59 0 0 0 .6-.4 .59 .59 0 0 0-.2-.7h-.4v2M131.6 197.1v1.3M131.9 197.1l-.3 .4M132.3 197.2l.2-.1 .2 .4v.5l-.2 .4-.2-.1-.1-.3zM133 197.1h.4M133.1 196.4v1.7l.3 .3M133.7 197.8l.4-.2-.1-.5-.3 .1v.9l.1 .3 .3-.1M135 197.2l-.3-.1-.2 .4 .1 .8h.4M135.3 197.1h.4M135.4 196.4v1.7l.3 .3M136 196.4v.2M136 197.1v1.3"/>
<path d="M136.5 197.2l.3-.1 .2 .4v.5l-.2 .4-.3-.1-.1-.3zM137.4 197.3l.1-.2 .3 .1v1.2M137.4 197.1v1.3M138.3 198.2v.2M138.8 196.4v2M138.9 197.7l.2 .7M139.1 197.1l-.3 .8M139.6 196.4v.2M139.6 197.1v1.3M140.5 197.2l-.3-.1-.2 .4 .1 .8h.4M140.9 197.2h.4v1.2M141.3 197.6a.43 .43 0 0 0-.4 .3 .43 .43 0 0 0 .3 .5l.1-.1"/>
<path d="M142.2 197.2l-.2-.1-.2 .4 .1 .8h.3M142.2 196.4v2M142.5 198.6h.7M143.5 197.2l.3-.1 .2 .4-.1 .8h-.4M143.5 197.1v2M144.8 197.2l-.3-.1-.2 .4 .1 .8h.4M145.2 197.2l.3-.1 .2 .4-.1 .8h-.4M145.2 196.4v2M160.6 188.6a.9 .9 0 0 1 1-.1 .9 .9 0 0 1 .5 .8 4.7 4.7 0 0 1-.4 3.8 .9 .9 0 0 1-1 .2 .9 .9 0 0 1-.5-.9 4.7 4.7 0 0 1 .4-3.8zM163.6 188.4h2.5l-1.3 1.9a1.1 1.1 0 0 1 1.3 .9v1.2l-.4 .7-.4 .3h-1.1l-.6-.5M167.6 193.4h2.3M167.6 189.8l.4-.2 .8-1.2v5"/>
<path d="M171.2 188.4h2.5l-1.3 1.9a1.1 1.1 0 0 1 1.3 .9v1.2l-.4 .7-.3 .3h-1.2l-.6-.5M171.7 197.5h.8a.73 .73 0 0 0 .4-.7 .73 .73 0 0 0-.4-.6h-.8v2.5M172.2 197.5l.7 1.2M173.7 197.3h.7M174.7 196.2h-1v2.5h1M175.5 196.2v2.5h1M177.1 197.3h.7M177.3 188.4h-1.9l-.2 2.4 .6-.5h1l.3 .2a2.06 2.06 0 0 1 0 2.6l-.3 .3h-1l-.6-.5M178.1 196.2h-1v2.5h1M178.7 198.7l.6-2.5 .7 2.5M178.9 197.9h.9M179 188.9l.6-.5h1a1.44 1.44 0 0 1 .5 2.1l-2.2 2.9h2.4"/>
<path d="M181.7 196.3l-.7-.1-.3 .2-.1 .5a.99 .99 0 0 0 .9 .7l.2 .3-.2 .6-.2 .2-.7-.2M182.6 197.3h.6M183.5 196.2h-.9v2.5h.9M183.8 188.1l-.9 3.6h2.4M184.4 196.2h.5a1.49 1.49 0 0 1 0 2.5h-.5zM184.8 190.1v3.3M218.7 198.7h1.1M218.7 196.9l.5-.7v2.5M220.2 190.8h1.7M220.7 198.4v.3M221.5 198.7h1.2M221.5 196.9l.6-.7v2.5"/>
<path d="M222.6 188.4h-2.4v5M223.5 198.4v.3M223.8 193.4l1.6-5 1.7 5M224.2 192h2.4M224.7 196.3a.45 .45 0 0 1 .5-.1 .45 .45 0 0 1 .2 .4l.1 1.1a.92 .92 0 0 1-.5 1h-.1a1.94 1.94 0 0 1-.2-2.4zM228.8 188.4h1.6a1.21 1.21 0 0 1 1 1.2 1.21 1.21 0 0 1-1 1.2 1.33 1.33 0 0 1 1.3 1.2 1.33 1.33 0 0 1-1 1.4h-1.9zM228.8 190.8h1.6M233.8 191h1.9a1.36 1.36 0 0 0 1-1.3 1.36 1.36 0 0 0-1-1.3h-1.9v5M235 191l1.6 2.4M238.8 188.4v5M244 188.9a1.73 1.73 0 0 0-2.9 .7 3.2 3.2 0 0 0 .8 3.5 1.76 1.76 0 0 0 2.1-.2M245.4 193.4l1.7-5 1.7 5"/>
<path d="M245.9 192h2.4M249.7 188.4h2.9M251.1 188.4v5M254.2 188.4v5M255.5 196.2h1.4l-.9 2.5M256.6 189.1a1.68 1.68 0 0 1 1.9-.7 1.68 1.68 0 0 1 1.2 1.7v1.6a1.67 1.67 0 0 1-1.7 1.8 1.67 1.67 0 0 1-1.6-1.8v-1.6zM259.3 196.3l.2-.1 .6 .1a1.84 1.84 0 0 1-.2 2.4l-.6-.2a2.12 2.12 0 0 1 0-2.2zM261.2 197.3h.7M262.2 196.2h-1v2.5M264.3 196.2h1.3l-.8 2.5M264.7 188.4v5l-2.8-5v5"/>
</g>
<path d="M273 192.3l1.6-5 1.7 5M273.4 190.8h2.4M278.9 187l-1.2 3.6h3.1M280.1 188.9v3.4" fill="none" stroke="#00007f" stroke-width="1"/>
<g fill="none" stroke="#00f" stroke-width=".21">
<path d="M108.6 137.4h.7a.73 .73 0 0 0 .4-.6 .73 .73 0 0 0-.4-.7h-.7v2.5M110.6 137.4h.7a.73 .73 0 0 0 .4-.6 .73 .73 0 0 0-.4-.7h-.7v2.5M111.1 137.4l.6 1.2M112.8 136.2l.2-.1 .5 .1a1.85 1.85 0 0 1-.2 2.4l-.5-.1a2.13 2.13 0 0 1 0-2.3zM115.2 136.1v1.8a.68 .68 0 0 1-.7 .7M116.2 137.3h.7M117.1 136.1h-.9v2.5h.9M119.1 136.4a.64 .64 0 0 0-.6-.3 .64 .64 0 0 0-.5 .6l-.1 .8a.94 .94 0 0 0 .9 1.1l.3-.2M119.7 136.1h1.2M120.3 136.1v2.5M108.6 145.1h.5a1.49 1.49 0 0 1 0 2.5h-.5zM109.7 154.4a.64 .64 0 0 0-.7-.3 .64 .64 0 0 0-.4 .6l-.1 .8a.94 .94 0 0 0 .8 1.1l.4-.2"/>
<path d="M110.6 146.4h.7a.73 .73 0 0 0 .4-.6 .73 .73 0 0 0-.4-.7h-.7v2.5M110.6 154.1v2.5M110.6 155.3h1.1M111.1 146.4l.6 1.2M111.7 154.1v2.5M112.7 154.1v2.5M113 155.2l.8 1.4M113.7 145.1v2.5l-1.1-2.5v2.5M113.8 154.1l-1.1 1.4M108.6 174.6v-2.5l.6 1.8 .7-1.8v2.5M108.6 164.3h.6M109.5 163.1h-.9v2.5h.9"/>
<path d="M110.9 173.3h.6M111.5 163.1v2.5l-1.1-2.5v2.5M111.8 172.1h-.9v2.5M112.6 173.4h.7a.73 .73 0 0 0 .4-.6 .73 .73 0 0 0-.4-.7h-.7v2.5M113.1 173.4l.6 1.2M113.5 163.2a.66 .66 0 0 0-1 .5l-.1 .8a.94 .94 0 0 0 .8 1.1l.4-.2v-.9h-.4M115.7 165.6l.7-2.5 .7 2.5M115.9 164.9h1M117.3 174.6l.7-2.5 .7 2.5M117.5 173.9h1M117.7 164.4h.8a.73 .73 0 0 0 .4-.6 .73 .73 0 0 0-.4-.7h-.8v2.5M119.3 173.4h.8a.73 .73 0 0 0 .4-.6 .73 .73 0 0 0-.4-.7h-.8v2.5"/>
<path d="M119.7 164.4h.8a.73 .73 0 0 0 .4-.6 .73 .73 0 0 0-.4-.7h-.8v2.5M121.3 173.4h.8a.73 .73 0 0 0 .4-.6 .73 .73 0 0 0-.4-.7h-.8v2.5M108.5 197.3h.5M109.2 196.2h-.7v2.5M109.6 181.2l-.7-.1-.3 .3-.1 .4a1 1 0 0 0 .9 .7l.2 .4-.2 .6-.2 .1-.7-.1M109.7 196.2v2.5M110.5 196.2v2.5h.7M110.5 181.1v2.5M110.5 182.3h1.1M111.6 181.1v2.5M111.7 197.3h.5M112.4 196.2h-.7v2.5h.7"/>
<path d="M112.6 182.3h.6M113.5 181.1h-.9v2.5h.9M113.9 196.2v2.5l-.9-2.5v2.5M114.4 182.3h.7M114.4 198.7l.5-2.5 .5 2.5M114.5 197.9h.7M115.3 181.1h-.9v2.5h.9M115.9 198.7v-2.5l.5 1.7 .5-1.7v2.5M115.9 181.1h1.2M116.5 181.1v2.5M117.6 197.3h.5M118.3 196.2h-.7v2.5h.7"/>
<path d="M119.2 182.4h.8a.73 .73 0 0 0 .4-.6 .73 .73 0 0 0-.4-.7h-.8v2.5M121 183.6l.6-2.5 .7 2.5M121.1 182.9h1M122.7 181.1h1.1M123.2 181.1v2.5M124.5 182.3h1.1M124.5 181.1v2.5M125.6 181.1v2.5M148.3 196.2l.7 2.5 .6-2.5M149.6 181.2a.66 .66 0 0 0-1 .5l-.1 .8a.94 .94 0 0 0 .8 1.1l.4-.2v-.9h-.4M150 198.7l.7-2.5 .6 2.5M150.2 197.9h.9"/>
<path d="M150.6 181.1v2.5M151.2 181.1h1.2M151.8 181.1v2.5M152 197.5h.8a.73 .73 0 0 0 .4-.7 .73 .73 0 0 0-.4-.6h-.8v2.5M152.5 197.5l.6 1.2M154 196.2v2.5M154.6 182.3h1.1M154.6 181.1v2.5M154.7 198.7l.6-2.5 .7 2.5M154.9 197.9h.9M155.7 181.1v2.5M156.4 183.6l.7-2.5 .6 2.5"/>
<path d="M156.6 182.9h.9M157.8 196.2v2.5l-1.1-2.5v2.5M158.5 196.2h1.1M159.1 196.2v2.5M159.4 181.2l-.7-.1-.3 .3-.1 .4a1 1 0 0 0 .9 .7l.2 .4-.2 .6-.1 .1-.8-.1M160.3 182.3h1.1M160.3 181.1v2.5M161.4 181.1v2.5M188.6 181.1h.5a1.49 1.49 0 0 1 0 2.5h-.5zM188.6 197.5h.7a.73 .73 0 0 0 .4-.7 .73 .73 0 0 0-.4-.6h-.7v2.5M189.1 197.5l.6 1.2M190.6 197.3h.6"/>
<path d="M190.6 182.4h.7a.73 .73 0 0 0 .4-.6 .73 .73 0 0 0-.4-.7h-.7v2.5M191.1 182.4l.6 1.2M191.5 196.2h-.9v2.5h.9M192.1 196.2l.7 2.5 .6-2.5M192.3 183.6l.7-2.5 .6 2.5M192.5 182.9h.9M194.1 196.2v2.5M194.1 181.1l.5 2.5 .4-1.8 .3 1.8 .5-2.5M196.1 196.3l-.8-.1-.2 .2-.1 .5a.99 .99 0 0 0 .9 .7l.2 .3-.2 .6-.2 .2-.7-.2M196.6 181.1v2.5M197 196.2v2.5M198.1 196.3l.2-.1 .6 .1a1.85 1.85 0 0 1-.2 2.4l-.6-.2a2.11 2.11 0 0 1 0-2.2z"/>
<path d="M198.7 181.1v2.5l-1.2-2.5v2.5M200.7 181.2a.66 .66 0 0 0-1.1 .5l-.1 .8a.94 .94 0 0 0 .9 1.1l.4-.2v-.9h-.4M201.1 196.2v2.5l-1.1-2.5v2.5M204.3 181.1v2.5l-1.2-2.5v2.5M205.3 182.1l.2-.1a.55 .55 0 0 1 .7 .4v.7a.52 .52 0 0 1-.5 .5 .52 .52 0 0 1-.6-.5v-.7zM229.6 196.3l-.7-.1-.3 .2-.1 .5a.99 .99 0 0 0 .9 .7l.2 .3-.2 .6-.2 .2-.7-.2M230.5 197.3h1.1M230.5 196.2v2.5M231.6 196.2v2.5M232.6 197.3h.6M233.5 196.2h-.9v2.5h.9M234.4 197.3h.7"/>
<path d="M235.3 196.2h-.9v2.5h.9M235.9 196.2h1.2M236.5 196.2v2.5"/>
</g>
<g font-size="6.7" fill="#fff">
<text x="221.9" y="194">FABRICATION</text>
<text x="273" y="192.5">A4</text>
</g>
<g font-size="5.3" fill="#fff">
<text x="22" y="26.5">INPUT PROTECTION FABRICATION DOCUMENT</text>
<text x="163.5" y="194">0313524</text>
</g>
<text font-size="4.7" fill="#fff" x="194.5" y="171.8">INPUT PROTECTION</text>
<text font-size="4.3" fill="#fff" x="121" y="47.5">L2 (Sig, GND) (SCALE 1:1)</text>
<g font-size="4" fill="#fff">
<text x="117.1" y="143">ASSIGNMENT 1</text>
<text x="126.7" y="152">R. HICKS</text>
</g>
<text font-size="3.3" fill="#fff" x="108.6" y="154.3">THIS DESIGN AND/OR DRAWING IS THE PROPERTY OF RYAN DYNAMICSAND SHALL NOTBE REPRODUCED WITHOUT A</text>
<g font-size="2.7" fill="#fff">
<text x="108" y="138.5">PROJECT</text>
<text x="108" y="147.5">DRN</text>
<text x="108" y="156.5">CHK</text>
<text x="108" y="165.5">ENG APP</text>
<text x="108" y="174.5">MFR APP</text>
<text x="108" y="183.5">SHEET PATH</text>
<text x="148" y="183.5">GIT HASH</text>
<text x="188" y="183.5">DRAWING No</text>
<text x="148" y="198.8">VARIANT</text>
<text x="173.2" y="198.8">RELEASED</text>
<text x="188" y="198.8">REVISION</text>
<text x="218" y="198.8">1.1.0</text>
<text x="228" y="198.8">SHEET</text>
<text x="256.4" y="198.8">7 OF 7</text>
</g>
<g font-size="2" fill="#fff">
<text x="108" y="152">2024-04-13</text>
<text x="108" y="198.8">FILENAME</text>
</g>
<g font-size="1.7" fill="#fff">
<text x="40" y="6.6">1</text>
<text x="90" y="6.6">2</text>
<text x="140" y="6.6">3</text>
<text x="190" y="6.6">4</text>
<text x="240" y="6.6">5</text>
<text x="290" y="6.6">6</text>
<text x="15.5" y="30.6">A</text>
<text x="290.5" y="30.6">A</text>
<text x="15.5" y="80.6">B</text>
<text x="290.5" y="80.6">B</text>
<text x="15.5" y="130.6">C</text>
<text x="290.5" y="130.6">C</text>
<text x="15.5" y="180.6">D</text>
<text x="290.5" y="180.6">D</text>
<text x="40" y="204.7">1</text>
<text x="90" y="204.7">2</text>
<text x="140" y="204.7">3</text>
<text x="190" y="204.7">4</text>
<text x="240" y="204.7">5</text>
<text x="290" y="204.7">6</text>
</g>
<g font-size="1.3" fill="#fff">
<text x="131.2" y="98.1">2</text>
<text x="125.1" y="198.5">Input-Protection.kicad_pcb</text>
</g>
</svg>
